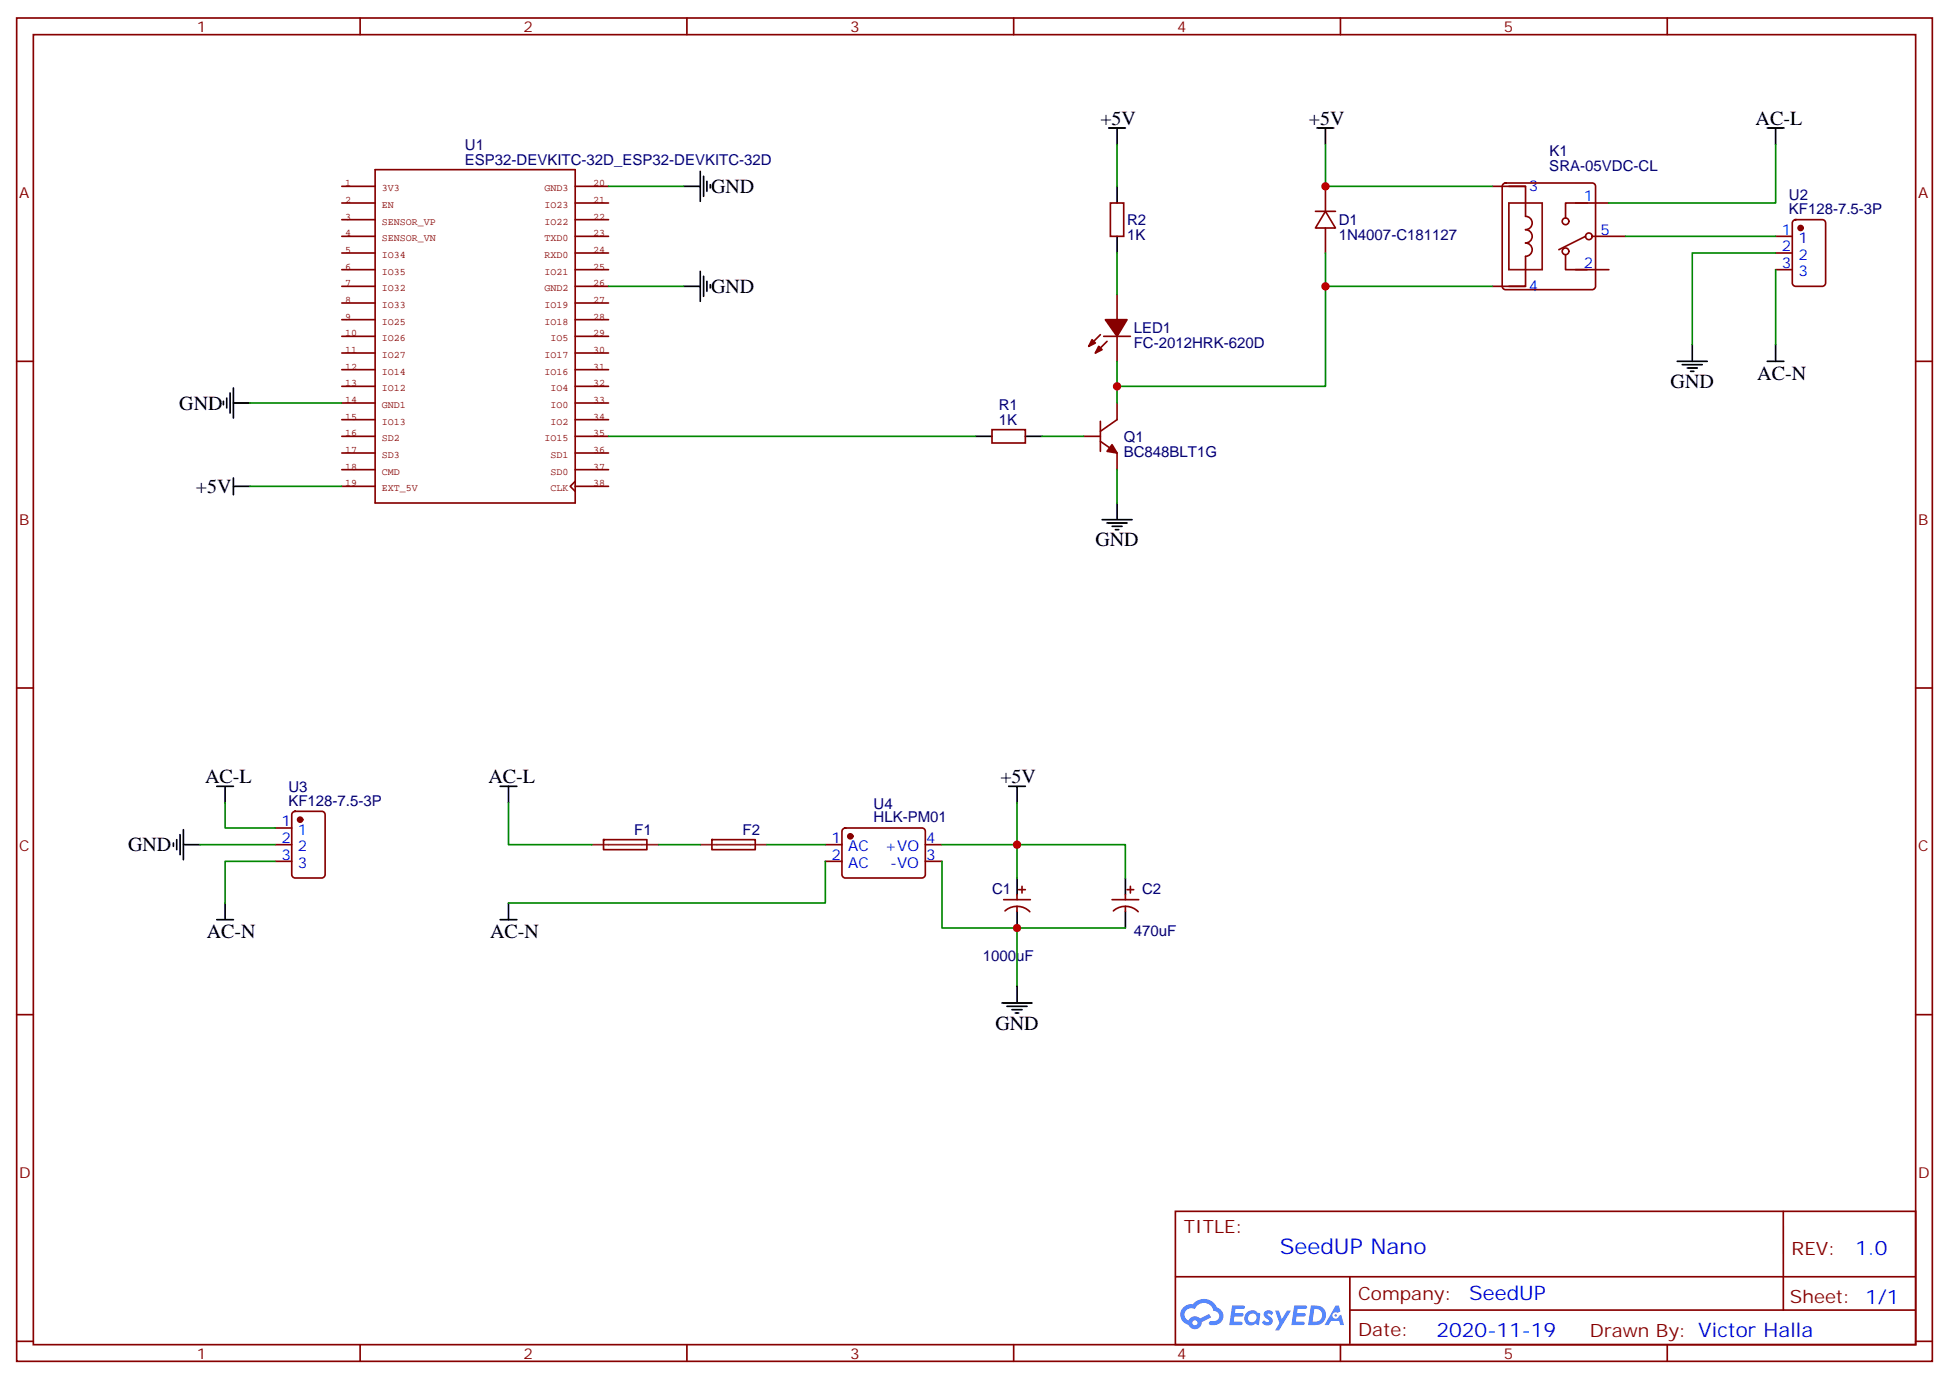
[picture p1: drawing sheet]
<svg xmlns="http://www.w3.org/2000/svg" width="412mm" height="292mm" viewBox="0 0 412 292" stroke-linecap="round" stroke-linejoin="round" font-family="sans-serif">
<g fill="none" stroke="#870000" stroke-width=".35">
<path d="M3.5 3.8h405.4v284.3h-405.4zM7.1 7.3h398.2v277.3h-398.2zM76.2 3.8v3.5M145.3 3.8v3.5M214.5 3.8v3.5M283.6 3.8v3.5M352.8 3.8v3.5M3.5 76.5h3.6M405.3 76.5h3.6M3.5 145.6h3.6M405.3 145.6h3.6M3.5 214.8h3.6"/>
<path d="M405.3 214.8h3.6M248.7 256.4h156.6v28.2h-156.6zM377.3 256.4v20.9M248.7 270.2h156.5M285.6 277.3h119.6M285.6 270.2v14.2M3.5 283.9h3.6M76.2 284.6v3.5M145.3 284.6v3.5M214.5 284.6v3.5M283.6 284.6v3.5M352.8 284.6v3.5"/>
<path d="M405.3 283.9h3.6"/>
</g>
<g fill="#5487ff">
<path d="M267.7 277.6a1.22 1.22 0 0 1 1.7 .2l-.4 .6a.47 .47 0 0 0-.3-.4 .47 .47 0 0 0-.5 .2v.1a1.55 1.55 0 0 1 1.1 1.5 1.34 1.34 0 0 1-2.3 .2l.5-.6 .7 .5a.29 .29 0 0 0 .3-.3 .29 .29 0 0 0-.2-.3 1.04 1.04 0 0 1-.6-1.7z"/>
<path d="M260.7 276.3h2.1a.43 .43 0 0 1 .5 .1 .43 .43 0 0 1 .1 .5l-.3 .2h-1.7l-.1 .8h1.5a.37 .37 0 0 1 .3 .4 .37 .37 0 0 1-.3 .4h-1.6l-.2 1.1h1.3a.43 .43 0 0 1 .5 0 .43 .43 0 0 1 .1 .5l-.3 .2h-2.5z"/>
<path d="M273.8 276.3h2.2a.43 .43 0 0 1 .4 .1 .43 .43 0 0 1 .1 .5l-.3 .2h-1.6l-.2 .8h1.6a.37 .37 0 0 1 .3 .4 .37 .37 0 0 1-.4 .4h-1.6l-.1 1.1h1.3a.43 .43 0 0 1 .4 0 .43 .43 0 0 1 .1 .5l-.3 .2h-2.4z"/>
<path d="M282.6 276.3h.7l.3 1.3-.6 .3a.69 .69 0 0 0-1 .3 .69 .69 0 0 0 .4 .9 .69 .69 0 0 0 .9-.6l.5-.2 .6 2.2h-.8l-.2-.9h-1.8l-.5 .9h-.8z"/>
<path d="M269.8 277.4h.8l.6 1.8 1.1-1.8h.9l-2.6 4.2h-.8l.9-1.5z"/>
<path d="M277.4 276.3l-.6 4.2h1.3a2.11 2.11 0 0 0 2.5-2.1 2.11 2.11 0 0 0-2.5-2.1zM278.1 277.1a1.39 1.39 0 0 1 1.7 1.4 1.39 1.39 0 0 1-1.8 1.3h-.3z"/>
<path d="M263.7 277.9a1.47 1.47 0 0 0-.1 2.1 1.47 1.47 0 0 0 2.1 .2l.7 .3 .3-2.3-.2-.3h-.4a1.49 1.49 0 0 0-2.4 0zM264.4 278.3a.92 .92 0 0 1 1.5 .5 .92 .92 0 0 1-1.3 1.1 .9 .9 0 0 1-.2-1.6z"/>
<path d="M250.4 276.7a2.18 2.18 0 0 0 1.1 3.7 1.44 1.44 0 0 0 1.6 .9 1.44 1.44 0 0 0 1.2-1.4l2-1.1-.5-.7-1.9 1a1.47 1.47 0 0 0-2.4 .4 1.39 1.39 0 0 1-.7-1.9 1.39 1.39 0 0 1 2-.5 2.08 2.08 0 0 1 2.2-1.3 2.08 2.08 0 0 1 1.8 1.7 1.07 1.07 0 0 1 1.2 1 1.07 1.07 0 0 1-1 1.1h-.7a.43 .43 0 0 0-.5 .4 .43 .43 0 0 0 .4 .5 2 2 0 0 0 2.4-1 2 2 0 0 0-.7-2.6l-.4-.2a2.98 2.98 0 0 0-5.1-.6l-1.1 .1zM252.3 280a.55 .55 0 0 1 1.1 0 .55 .55 0 0 1-1.1 0z"/>
<circle cx="282.6" cy="278.4" r=".26"/>
</g>
<g fill="none" stroke="#850000" stroke-width=".35">
<path d="M72.3 39.4h7.1M79.4 35.9h42.3v70.6h-42.3zM121.7 39.4h7.1M72.3 43h7.1M72.3 46.5h7.1M72.3 50h7.1M72.3 53.6h7.1M72.3 57.1h7.1M121.7 43h7.1M121.7 46.5h7.1M121.7 50h7.1M121.7 53.6h7.1"/>
<path d="M121.7 57.1h7.1M72.3 71.2h7.1M72.3 74.7h7.1M72.3 78.2h7.1M72.3 60.6h7.1M72.3 64.1h7.1M72.3 67.7h7.1M121.7 71.2h7.1M121.7 74.7h7.1M121.7 78.2h7.1M121.7 60.6h7.1M121.7 64.1h7.1"/>
<path d="M121.7 67.7h7.1M72.3 81.8h7.1M72.3 85.3h7.1M72.3 88.8h7.1M72.3 92.4h7.1M72.3 95.9h7.1M72.3 99.4h7.1M121.7 81.8h7.1M121.7 85.3h7.1M121.7 88.8h7.1M121.7 92.4h7.1M121.7 95.9h7.1"/>
<path d="M121.7 99.4h7.1M72.3 102.9h7.1M121.7 101.9l-1.1 1 1.1 1.1M121.7 102.9h7.1"/>
</g>
<g fill="none" stroke="#000" stroke-width=".35">
<path d="M144.6 39.4h3.6M148.2 36.3v6.3M148.9 37.3v4.3M149.6 38.4v2.1M150.3 39.1v.7M234.6 27.1h3.5M236.4 27.1v3.5M236.4 39.4v3.6M278.7 27.1h3.5M280.5 27.1v3.5M373.9 27.1h3.6M375.7 27.1v3.5"/>
<path d="M148.2 57.4v6.4M148.9 58.5v4.2M149.6 59.5v2.2M236.4 50v3.6M144.6 60.6h3.6M150.3 60.3v.7M354.9 76.5h6.3M356 77.2h4.2M357 77.9h2.1M357.7 78.6h.7M358.1 73v3.5M373.9 76.5h3.6"/>
<path d="M375.7 73v3.5M47.3 84.9v.8M48 84.2v2.2M48.7 83.2v4.2M49.4 85.3h3.5M49.4 82.1v6.4M206.4 92.4h3.5M217 92.4h3.5M49.4 101.2v3.5M49.4 102.9h3.5M233.2 110h6.3M234.2 110.7h4.3"/>
<path d="M235.3 111.4h2.1M236 112.1h.7M236.4 106.5v3.5M36.7 178.4v.7M37.4 177.7v2.1M38.1 176.7v4.2M38.8 178.8h3.5M38.8 175.6v6.4M45.9 166.4h3.5M47.6 166.4v3.6M105.8 166.4h3.6M107.6 166.4v3.6"/>
<path d="M213.4 166.4h3.6M215.2 166.4v3.6M45.9 194.7h3.5M47.6 191.1v3.6M105.8 194.7h3.6M107.6 191.1v3.6M215.2 185.8v3.6M215.2 192.9v3.5M238.1 185.8v3.6M238.1 192.9v3.5M212 212.3h6.4M213.1 213h4.2"/>
<path d="M214.1 213.7h2.2M214.8 214.4h.7M215.2 208.8v3.5"/>
</g>
<g fill="none" stroke="#008700" stroke-width=".35">
<path d="M128.8 39.4h15.8M236.4 30.6v8.8M280.5 30.6v8.8h35.2M375.7 30.6v12.4h-35.3M236.4 53.6v8.8M280.5 53.6v7h35.2M344 50h31.7M375.7 53.6h-17.6v19.4M375.7 57.1v15.9M128.8 60.6h15.8M236.4 76.5v8.8M280.5 60.6v21.2h-44.1"/>
<path d="M52.9 85.3h19.4M128.8 92.4h77.6M220.5 92.4h8.8M236.4 99.4v7.1M52.9 102.9h19.4M42.3 178.8h15.9M47.6 170v5.3h10.6M107.6 170v8.8h17.6M139.3 178.8h8.9M162.3 178.8h12.3M199.3 178.8h15.9v7M215.2 170v8.8h22.9v7"/>
<path d="M58.2 182.3h-10.6v8.8M174.6 182.3v8.8h-67M199.3 182.3v14.1h15.9M238.1 196.4h-22.9v12.4"/>
</g>
<path d="M319.3 43h7v14.1h-7z" fill="none" stroke="#870f00" stroke-width=".35"/>
<g fill="none" stroke="#870000" stroke-width=".35">
<path d="M280.5 39.4v5.3M315.7 39.4h7.1M318.1 38.9l.5-.2h18.3a.71 .71 0 0 1 .7 .7v21.2a.76 .76 0 0 1-.7 .7h-18.3a.76 .76 0 0 1-.7-.7v-21.2zM319.3 39.4h3.5v6.4a1.41 1.41 0 0 1 1.4 1.4 1.41 1.41 0 0 1-1.4 1.4 1.41 1.41 0 0 1 1.4 1.4 1.41 1.41 0 0 1-1.4 1.4 1.41 1.41 0 0 1 1.4 1.4 1.41 1.41 0 0 1-1.4 1.5v6.3h-3.5M234.9 43h2.9v7h-2.9zM278.3 44.7h4.3M280.5 44.7l2.1 3.6h-4.3zM280.5 48.3v5.3M331.3 53.9v3.2h4.5M333.4 43h7M333.4 57.1h7M335.5 50l-5.7 2.8"/>
<path d="M335.8 43h-4.5v3.1M336.9 50h7.1M375.7 57.1h3.5M375.7 50h3.5M375.7 53.6h3.5M379.5 46.7l.4-.2h5.7a.71 .71 0 0 1 .7 .7v12.7a.76 .76 0 0 1-.7 .7h-5.7a.76 .76 0 0 1-.7-.7v-12.7zM232.8 70.8l-2.4 2.5M233.5 71.2h5.7M234.2 72.2l-2.4 2.5M236.4 62.4v5.3M236.4 71.2v5.3M315.7 60.6h7.1"/>
<path d="M209.9 90.9h7.1v2.9h-7.1zM229.3 92.4h3.5M232.8 93.4l3.6 2.5v3.5M232.8 89.2v6.3M236.4 85.3v3.5l-3.6 2.5M58.2 175.3h3.5M58.2 178.8h3.5M62 171.9l.4-.2h5.7a.71 .71 0 0 1 .7 .7v12.7a.76 .76 0 0 1-.7 .7h-5.7a.76 .76 0 0 1-.7-.7v-12.7zM127.7 177.7h9.1l.1 2.1h-9.2zM150.6 177.7h9.2v2.1h-9.1zM174.6 178.8h3.6M178.4 175.5l.5-.2h16.2a.71 .71 0 0 1 .7 .7v9.1a.76 .76 0 0 1-.7 .7h-16.2a.76 .76 0 0 1-.7-.7v-9.1z"/>
<path d="M195.8 178.8h3.5M58.2 182.3h3.5M174.6 182.3h3.6M195.8 182.3h3.5M212.4 190.4h5.6M212.7 192.8a3.8 3.8 0 0 1 5.2 .2M215.2 189.4v1M215.2 191.8v1.1M215.5 188.3h1.5M216.3 187.6v1.4M235.3 190.4h5.6M235.6 192.8a3.8 3.8 0 0 1 5.2 .2"/>
<path d="M238.1 189.4v1M238.1 191.8v1.1M238.5 188.3h1.4M239.2 187.6v1.4"/>
<circle cx="331.3" cy="46.8" r=".71"/>
<circle cx="331.3" cy="53.2" r=".71"/>
<circle cx="336.2" cy="50" r=".71"/>
</g>
<g fill="#870000" stroke="#870000" stroke-width=".35">
<path d="M235.3 94.1l1.1 1.8-2.2-.4z"/>
<path d="M232.5 73.3l.7 .7-1.4 .7z"/>
<path d="M231.1 71.9l.7 .7-1.4 .7z"/>
<path d="M233.9 67.7h4.6l-2.1 3.5z"/>
<circle cx="381" cy="48.3" r=".53"/>
<circle cx="63.5" cy="173.5" r=".53"/>
<circle cx="179.9" cy="177" r=".53"/>
</g>
<path d="M125.2 178.8h14.1M148.2 178.8h14.1" fill="none" stroke="#8c2424" stroke-width=".35"/>
<g fill="#c00">
<circle cx="280.5" cy="39.4" r=".88"/>
<circle cx="236.4" cy="81.8" r=".88"/>
<circle cx="280.5" cy="60.6" r=".88"/>
<circle cx="215.2" cy="178.8" r=".88"/>
<circle cx="215.2" cy="196.4" r=".88"/>
</g>
<text font-size="4.6" fill="#00f" x="270.8" y="265.4">SeedUP Nano</text>
<g font-size="4.2">
<text x="232.8" y="26.4">+5V</text>
<text x="276.9" y="26.4">+5V</text>
<text x="371.5" y="26.4">AC-L</text>
<text x="150.5" y="40.9">GND</text>
<text x="150.5" y="62">GND</text>
<text x="353.5" y="82.1">GND</text>
<text x="371.8" y="80.4">AC-N</text>
<text x="37.9" y="86.7">GND</text>
<text x="41.4" y="104.3">+5V</text>
<text x="231.8" y="115.6">GND</text>
<text x="43.4" y="165.7">AC-L</text>
<text x="103.4" y="165.7">AC-L</text>
<text x="211.7" y="165.7">+5V</text>
<text x="27.1" y="180.2">GND</text>
<text x="43.7" y="198.6">AC-N</text>
<text x="103.7" y="198.6">AC-N</text>
<text x="210.6" y="217.9">GND</text>
</g>
<g font-size="4.2" fill="#00f">
<text x="392.5" y="265.7">1.0</text>
<text x="310.9" y="275.2">SeedUP</text>
<text x="304" y="283">2020-11-19</text>
</g>
<g font-size="3.9" fill="#800">
<text x="250.5" y="261">TITLE:</text>
<text x="379.1" y="265.7">REV:</text>
<text x="287.4" y="275.2">Company:</text>
<text x="378.7" y="275.8">Sheet: 1/1</text>
<text x="287.4" y="282.9">Date:</text>
<text x="336.4" y="282.9">Drawn By: Victor Halla</text>
</g>
<g font-size="3.2" fill="#800">
<text x="41.6" y="6.8">1</text>
<text x="110.8" y="6.8">2</text>
<text x="179.9" y="6.8">3</text>
<text x="249.1" y="6.8">4</text>
<text x="318.2" y="6.8">5</text>
<text x="4.1" y="41.9">A</text>
<text x="405.9" y="41.9">A</text>
<text x="4.1" y="111.1">B</text>
<text x="405.9" y="111.1">B</text>
<text x="4.1" y="180.2">C</text>
<text x="405.9" y="180.2">C</text>
<text x="4.1" y="249.3">D</text>
<text x="405.9" y="249.3">D</text>
<text x="41.6" y="287.6">1</text>
<text x="110.8" y="287.6">2</text>
<text x="179.9" y="287.6">3</text>
<text x="249.1" y="287.6">4</text>
<text x="318.2" y="287.6">5</text>
</g>
<g font-size="3.2" fill="#000080">
<text x="98.4" y="34.9">ESP32-DEVKITC-32D_ESP32-DEVKITC-32D</text>
<text x="98.4" y="31.7">U1</text>
<text x="327.8" y="32.9">K1</text>
<text x="327.8" y="36.1">SRA-05VDC-CL</text>
<text x="238.5" y="47.6">R2</text>
<text x="283.3" y="47.6">D1</text>
<text x="378.5" y="45.3">KF128-7.5-3P</text>
<text x="378.5" y="42.4">U2</text>
<text x="238.5" y="50.8">1K</text>
<text x="283.3" y="50.7">1N4007-C181127</text>
<text x="239.9" y="70.6">LED1</text>
<text x="239.9" y="73.7">FC-2012HRK-620D</text>
<text x="211.3" y="89.9">1K</text>
<text x="211.3" y="86.7">R1</text>
<text x="237.8" y="93.5">Q1</text>
<text x="237.8" y="96.7">BC848BLT1G</text>
<text x="61" y="167.6">U3</text>
<text x="61" y="170.6">KF128-7.5-3P</text>
<text x="184.8" y="171.1">U4</text>
<text x="134.2" y="176.7">F1</text>
<text x="157.1" y="176.7">F2</text>
<text x="184.8" y="174.1">HLK-PM01</text>
<text x="209.9" y="189.2">C1</text>
<text x="241.7" y="189.2">C2</text>
<text x="207.9" y="203.5">1000uF</text>
<text x="239.9" y="198">470uF</text>
</g>
<g font-size="3.2" fill="#00f">
<text x="323.5" y="40.5">3</text>
<text x="335.1" y="42.6">1</text>
<text x="338.7" y="49.7">5</text>
<text x="377" y="49.7">1</text>
<text x="377" y="53.2">2</text>
<text x="380.5" y="51.4">1</text>
<text x="335.1" y="56.7">2</text>
<text x="377" y="56.7">3</text>
<text x="380.5" y="55">2</text>
<text x="380.5" y="58.5">3</text>
<text x="323.5" y="61.7">4</text>
<text x="59.5" y="174.9">1</text>
<text x="59.5" y="178.4">2</text>
<text x="63" y="176.7">1</text>
<text x="176" y="178.4">1</text>
<text x="196" y="178.4">4</text>
<text x="59.5" y="182">3</text>
<text x="63" y="180.2">2</text>
<text x="63" y="183.7">3</text>
<text x="176" y="182">2</text>
<text x="179.5" y="180.2">AC</text>
<text x="179.5" y="183.7">AC</text>
<text x="187.2" y="180.2">+VO</text>
<text x="188.4" y="183.7">-VO</text>
<text x="196" y="182">3</text>
</g>
<g font-size="2.1" fill="#840000">
<text x="73" y="39.4">1</text>
<text x="80.8" y="40.5">3V3</text>
<text x="115.2" y="40.5">GND3</text>
<text x="125.5" y="39.4">20</text>
<text x="73" y="42.9">2</text>
<text x="73" y="46.5">3</text>
<text x="80.8" y="44">EN</text>
<text x="80.8" y="47.6">SENSOR_VP</text>
<text x="115.2" y="44">IO23</text>
<text x="115.2" y="47.6">IO22</text>
<text x="125.5" y="42.9">21</text>
<text x="125.5" y="46.5">22</text>
<text x="73" y="50">4</text>
<text x="73" y="53.5">5</text>
<text x="80.8" y="51.1">SENSOR_VN</text>
<text x="115.2" y="51.1">TXD0</text>
<text x="125.5" y="50">23</text>
<text x="125.5" y="53.5">24</text>
<text x="73" y="57">6</text>
<text x="80.8" y="54.6">IO34</text>
<text x="80.8" y="58.1">IO35</text>
<text x="115.2" y="54.6">RXD0</text>
<text x="115.2" y="58.1">IO21</text>
<text x="125.5" y="57">25</text>
<text x="73" y="60.6">7</text>
<text x="73" y="64.1">8</text>
<text x="80.8" y="61.7">IO32</text>
<text x="80.8" y="65.2">IO33</text>
<text x="115.2" y="61.7">GND2</text>
<text x="115.2" y="65.2">IO19</text>
<text x="125.5" y="60.6">26</text>
<text x="125.5" y="64.1">27</text>
<text x="73" y="71.2">10</text>
<text x="73" y="67.6">9</text>
<text x="80.8" y="68.7">IO25</text>
<text x="115.2" y="68.7">IO18</text>
<text x="125.5" y="67.6">28</text>
<text x="125.5" y="71.2">29</text>
<text x="73" y="74.7">11</text>
<text x="80.8" y="72.2">IO26</text>
<text x="80.8" y="75.8">IO27</text>
<text x="115.2" y="75.8">IO17</text>
<text x="116.5" y="72.2">IO5</text>
<text x="125.5" y="74.7">30</text>
<text x="73" y="78.2">12</text>
<text x="73" y="81.7">13</text>
<text x="80.8" y="79.3">IO14</text>
<text x="80.8" y="82.8">IO12</text>
<text x="115.2" y="79.3">IO16</text>
<text x="116.5" y="82.8">IO4</text>
<text x="125.5" y="78.2">31</text>
<text x="125.5" y="81.7">32</text>
<text x="73" y="85.3">14</text>
<text x="73" y="88.8">15</text>
<text x="80.8" y="86.4">GND1</text>
<text x="80.8" y="89.9">IO13</text>
<text x="116.5" y="86.4">IO0</text>
<text x="116.5" y="89.9">IO2</text>
<text x="125.5" y="85.3">33</text>
<text x="125.5" y="88.8">34</text>
<text x="73" y="92.3">16</text>
<text x="73" y="95.8">17</text>
<text x="80.8" y="93.4">SD2</text>
<text x="115.2" y="93.4">IO15</text>
<text x="125.5" y="92.3">35</text>
<text x="125.5" y="95.8">36</text>
<text x="73" y="99.4">18</text>
<text x="80.8" y="96.9">SD3</text>
<text x="80.8" y="100.5">CMD</text>
<text x="116.5" y="96.9">SD1</text>
<text x="116.5" y="100.5">SD0</text>
<text x="125.5" y="99.4">37</text>
<text x="73" y="102.9">19</text>
<text x="80.8" y="104">EXT_5V</text>
<text x="116.5" y="104">CLK</text>
<text x="125.5" y="102.9">38</text>
</g>
</svg>
